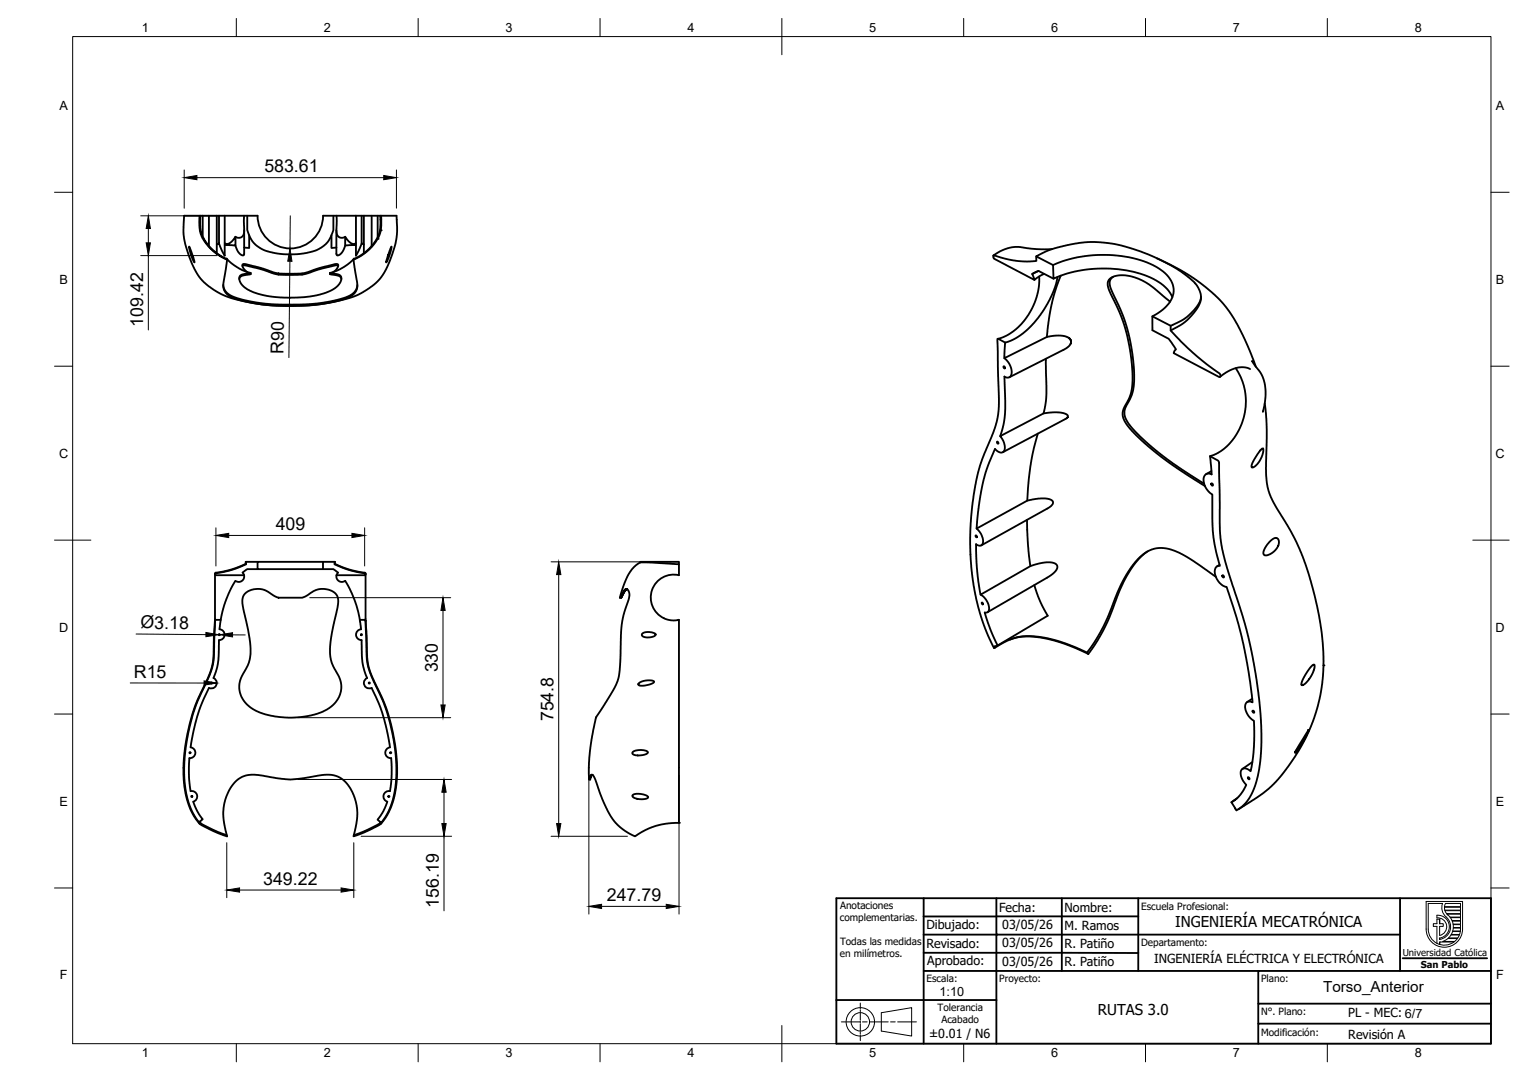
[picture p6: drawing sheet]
<svg xmlns="http://www.w3.org/2000/svg" width="420mm" height="297mm" viewBox="0 0 420 297" stroke-linecap="round" stroke-linejoin="round" font-family="sans-serif">
<!-- layer: Visible -->
<g fill="none" stroke="#000" stroke-width=".51">
<path d="M54.9 59.3h.2l.1 4.2 1.1 2.6 1.4 1.8 1.3 1.3 3.4 2.2-1.9-1-1.9-1.3-1.5-1.5-1.1-1.6-1-2.4zM54.9 59.3h-4.3l-.2 3.8 .2 2.4 1.3 4.7 1.6 3.8 1.7 2.7 2.6 2.3a25.3 25.3 0 0 0 12.2 4.4l6.2 .7 9-.1 6.4-.9 5.7-1.6 1.9-.8 2.4-1.5 1.7-1.3 1.2-1.3 2.1-3.4 1.8-4.9a19 19 0 0 0 .7-7.9l-.1-1.1h-11.1M55.1 59.3h.6M55.7 59.3h1.7M55.7 59.3v5.8M59.6 59.3h-2.2v8.4M59.6 59.3h.6v7.7l-.6 .2M59.6 59.3v10.3M60.2 59.3h1.6M61.8 59.3h9a9 9 0 0 0 9 9 9 9 0 0 0 9-9h9.1M61.8 59.3v11l-1.6-3.3M67.1 59.3v4.4l-.1 .8-.9 .8-.8 .1-.6-.3"/>
<path d="M68 59.3v4.1l.8 1.9 1.1 1.7 1.7 1.3 1.8 .8 3 .7 2.7 .2 3.3-.1 3.4-.7 1.9-.7 1.8-1.3 1.1-1.3 1-2.5 .1-4.1M92.5 59.3v4.2l.2 1 .8 .8 .8 .1 .6-.3M97.9 59.3v11l1.5-3.3v-7.7M100.1 59.3v10.3M102.2 59.3v8.4M103.8 59.3v6M104.6 59.3v2.5a10.6 10.6 0 0 1-5.2 8.3l-1.1 .7a1.1 1.1 0 0 0-1.1 .9l1.1 6.4-.2 1.5a6.2 6.2 0 0 1-4.4 2.9l-6.8 1.3-7.1 .3M104.8 59.3v3.2a11.3 11.3 0 0 1-6.2 8.2l-1.4 .7M52 67.8l.7 1.6 .8 2.8-1-2.1zM61.4 78.3l.3 1.3 .8 1 1.4 .9 2.3 .8 3.6 .8 3.4 .5 6.6 .2M61.8 66.9a1.67 1.67 0 0 0 2.3-.9l.6-.9v2.4l-2.9-.1M62.3 71.1l1.3 1.3 2 1.3 1.3 .7 2 .7-2.3 .4-.8 .6v.6l.3 1 .5 .7 1.2 1 1.9 1 3.1 .9 2.6 .4 3.7 .2 4.5-.2 2.8-.3 2.7-.7 2.5-1.1 1.6-1.4 .6-1.1 .1-.8-.3-.4-.4-.4-2.5-.4 1.8-.6 2-1 1.8-1.3 1.1-1.1"/>
<path d="M62.4 71.4l-1 6.7 .1 1.5 .7 1 .8 .7 2.7 1.2 2.9 .7 3.9 .6 7.3 .3v-.3l5.6-.2 4.3-.5 4.1-.9 2.5-1a3.4 3.4 0 0 0 2-2.9M66.7 73.2l.6-.2 3.2 .7 6.1 1.8M67.1 63.3v6.7l-.1 .2h-.5l-.7-.6-1.1-2.1M68 74.8l-1.1-1-.2-.7v-.4l.8-.1 3.7 .9 5.4 1.7M68.5 64.7v3.5l-1.4-.1M68.9 75.1v.3l-2.6 .6-.5 .8M76.6 75.2h6.5v.3l-5.9 .1-.6-.1zM90.7 75.1l.1 .3 2.5 .6 .6 .8M91.1 64.7v3.5l1.4-.1M91.7 74.8l1.1-1.2 .2-.5-.1-.4-.7-.1-3 .7-6.1 1.9M92.5 63.3v6.6l.2 .3 .6-.1 .6-.5 1-2.1M93 73.2l-.4-.2-.8 .1-8.7 2.4"/>
<path d="M97.9 66.9a1.69 1.69 0 0 1-2.4-.9l-.6-.9v2.4l3-.1M99.4 67l.7 .2M107.6 67.9l-.4 2.1-1 2.2zM284.9 70.5l.1 1.3-2.8 .1-4.5-.5-4.3-1.2-.3 .2 .4 .8 10.9 5.8-.6-1.6 1.8-.9 4.1 2.2M285.6 74.5l-1.8 .9M285.7 76v2.7l-.5 2.6-1 2.7-1.4 2.6-1.7 2.2-2.2 2.1-2.2 1.4-2.3 .9M287.1 75.3l-2.7 1.7M289.3 68.5h-4.1l-4.6-.5-1.8-.1-2.7 .7-2.9 1.6M289.6 72.9l.1 3.8a34.7 34.7 0 0 1 27.5 0 10.4 10.4 0 0 1 5.2 5.1M289.6 72.9a34.7 34.7 0 0 1 28.2 .4 8.1 8.1 0 0 1 4.9 6.8 8.7 8.7 0 0 1-5 6.5l-.8 .4v3.8l4.5 2.4 2 2.9-.7 1 12.7 6.6 .2-.5-.3-.5-5.7-4.3-4.9-4.6-2.8-2.9v-1.3M289.6 72.9l-4.7-2.4 4.3-2 6.3-1.5 4.2-.4 5.4 .3 3.1 .6 3.5 1 6.7 2.7 3.9 2 2.3 1.4 2.8 2.1 1.6 1.6 1.1 2.3v1.8l-1.2 2.2-3 3-4 2-5-2.6M290.7 76.2l-.5 2.5-1 2.6-1.7 3.2-2.1 3-2 2.3-2.2 2-2.5 1.6-2.3 .8"/>
<path d="M291.7 75.8l-1.4 3.6-1 3.7-.9 4.5-.5 5.1-11.7 5.8 .2-4.3M306.1 76.1l-.9 1v1.5l3.2 7.3 1.5 4.2 1.2 5.4 .7 5.4 .1 3.6-.3 2.6-.5 1.7-1.8 3.8-.1 1.3 .3 1.1 .7 1.4 1.5 1.8 5.3 5 5.6 4.3 8.5 5.5M318.1 71l5.6 2.8 4.5 2.7 4.8 3.7 3.1 3 2.4 3.1 2.5 4.3 2.6 5.7 1.7 4.5M276.2 98.5a4.4 4.4 0 0 1 1.7 5l-.9 .4-.8-.3 .2 10.2-.5 3.2-.9 3M276.4 94.2l-1.8-1-.3 .1 .4 16.3-.3 4.5-.9 3.8-3.3 8.1-.9 2.8-.9 3.8-1.1 6.5-.5 7 .1 7.7 .8 6.9 1.3 6.4 1.9 5.9 2.4 5.2 3.6-2 1.9-.7 2-.4 2.5-.2 3.2 .4 3.8 .8 4.6 1.6 4 1.8M287.6 98.7l.1 10.2-.8 4.8M287.9 92.7l2.5-.4 2.4 .2 1.4 .7 .3 1.1-.5 .8-1.2 .9-15.3 7.8M321.8 83l-5.8-4.7-2.2-1.3-1.7-.7-2.6-.6-2 .1-1.7 .5-.8 .5-.3 .6-.1 1 .3 1.2 3 6.4 1.5 4.1 1.1 5.1 .6 3.7 .3 4.2-.1 3.7-.7 2.6-1.7 3.1-.2 1.8 .5 1.4 1.3 2 5.1 4.9 6.3 5 9.4 6.1M330.2 81.6l-.1 1.3-.5 1.2-2 2.8-2.3 2-3.4 2M344.3 99.3l2.6 3.7 .9 2.5 .2 3.6-.7 4.2M285.4 119.3l-1.2 4.2-.8 4.5-.9 9.7M339.8 101.3l1.4 2.5 1.1 3.3 .3 3.6-.4 3.4-1.2 3.6-.9 1.7-1.5 2-2.8 2.6-1.4 .8-1.7 .7 .5 5a1.54 1.54 0 0 0-1.9 .2 1.54 1.54 0 0 0-.3 1.8 5.1 5.1 0 0 0 2.4 3.5v6.9l.2 4.2 .8 4.7 1 3.8a1.55 1.55 0 0 0-1.3 2.3 4.4 4.4 0 0 0 3.2 3.5l2.8 8.7 1.9 7.4 1.7 9.9 .7 5.8-.3-.2a1.33 1.33 0 0 0-1.5 .4 1.33 1.33 0 0 0-.2 1.6 5 5 0 0 0 2.4 3.3v7l-.4 4.4-.5 2.4a1.56 1.56 0 0 0-2.7 0 5.1 5.1 0 0 0 1.4 3.9l-.9 1.7-1 1.3-2.1 1.6 1.4 2.3 1.9-1.3 1.4-1.7 1.1-2.1 1.1-3.1 .7-3.2 .6-4.9 .1-4.9-.3-5.4-1.1-9.2-2.1-11.3-1.7-6.2-4.2-13.2-1.6-6.6-.5-4.2-.2-18.4-.3-.6-2.2-1.1"/>
<path d="M343.7 101.5a7.7 7.7 0 0 0-7.6 1.7l-.6 .4M347.8 110.9l.5 5.7-.2 12.5 .4 4.7 .6 2 .8 1.9 4.7 7.8 1.9 3.6 1.7 3.9 1.9 5.7 2.1 8 1.1 6.2 .6 6.3-.1 6.9-.8 5.3-1.5 5.8-2.2 5.2-3.1 5.5-3.2 4.6-3.3 3.7-3.5 2.7-5.7 3.7M274.2 121.5l.3 .2v.3l-.3-.2zM275.7 124.4l17.4-9.2 .5-.4v-.4l-.8-.6-1.5-.4h-1.9l-2.5 .3-11.9 6.3a3.8 3.8 0 0 1 .9 4.3 1.67 1.67 0 0 1-2.3-.8l-2 4.7-1.2 4-1.2 6.9-.7 6.3 14-7.7 2.9-.6h1.9l1.7 .4 .5 .3 .1 .5-.5 .8-.9 .6-18.4 10.3M333.1 133a.29 .29 0 0 1 .4 .2 .29 .29 0 0 1-.2 .3zM333.1 129.6l-1.5 .8M346.9 123.5l.4-.2 .1 .7-.8 2.4-1.3 1.7-1.1 .5v-.7l.5-1.3zM59.1 158v12.7M66.7 157.5l.4 .7M67.1 158.2v.9l-.4 .5-.5 .4h-.7a.78 .78 0 0 0-.9-.1 .78 .78 0 0 0-.4 .8l-1.3 2.4-1.3 3.7-.9 3.3-.3 3a1.49 1.49 0 0 1 1.4 1.5 1.49 1.49 0 0 1-1.6 1.4l-.3 6.7-1.2 3.8a1.49 1.49 0 0 1 .8 2 1.49 1.49 0 0 1-2 .7M67.6 155.1v.1M67.6 155.1l-4.1 1.6-4.1 .8-.3 .4"/>
<path d="M67.6 154.5v.6M67.6 154.5v.7l-2.2 1-2.3 .7-3.8 .8-.2 .2 .2 .3h7.8M67.6 154.5h3.2M70.8 156.5h-2.8l-1.3 1M88.8 154.5h-18v2h18v-2h3.2M88.8 156.5h2.9l.5 .4a.76 .76 0 0 1 .6 .5 .76 .76 0 0 1-.2 .8M92 154.5v.7l2.3 1 2.3 .7 3.8 .8 .1 .2-.1 .3h-7.9M92 154.5h.1M92.1 155.1l-.1 .1M92.1 155.1l4 1.6 4.2 .8 .2 .4M92.1 154.5v.6M92.5 158.2l.1 .9 .3 .5 .6 .4h.6a.78 .78 0 0 1 .9-.1 .78 .78 0 0 1 .5 .8l2 4.4 1.5 5.4"/>
<path d="M100.5 158v12.5l.7 11.9 1 3.3 3.1 6.8 1.6 4.4a44.7 44.7 0 0 1 1.5 22.1l-1.5 4.4-2.2 3.2M176.1 154.7l-1.9 1.4-1.4 1.9-1.4 3.3-.9 3.1M176.1 154.7v-.2h10.6v3.7a6.3 6.3 0 0 0-7.4 4 6.3 6.3 0 0 0 3.2 7.8M176.1 154.7l10.6 .5M268.2 147.3l.4 .1v.4zM268.5 145.4a4.2 4.2 0 0 1 1.6 4.3 1.12 1.12 0 0 1-1.7 0l.2 6.6 1 7.3 13.7-7.9M282.4 143l.3 7.3 .6 5.4 3.4-.9 2.3-.1 1.4 .5 .3 .6v.5l-.6 .9-1.6 1.3-17 9.9M315.5 151.7l-1.6 1.3-1.3 1.4-2.8 4.1-2 4-3.9 9.8-2.2 4-2.4 3.6M334.3 158.7l-7-4.9-4.4-2.3-1.9-.6-2.1-.2-1.7 .3-1.8 .7-1.9 1.5-1.4 1.4-2.7 4-2 3.9-3.4 8.7-2.7 4.9-2.4 3.4 .4 .4M335.3 155.3l-.7 .5M336.1 158.3a.28 .28 0 0 1 .4 .1 .28 .28 0 0 1-.2 .4zM349.1 149l1.1-.9 .9-.1 .5 .7-.1 1.3-.8 1.3-.9 .8-1.3 .6h-.8l-.3-.5 .1-.7 .6-1.3z"/>
<path d="M59.1 170.7l-.3 8a19.8 19.8 0 0 1-3 10.7l-1.8 4-1.3 3.5a44.7 44.7 0 0 0-1.5 22.1l1.3 3.9 1.3 2.3 1.1 1.4M59.1 170.8h.1M60.7 170.5h-1.4l-.2 .2-.3 9.8-.3 2.3-.9 3-3.6 8-1.7 5.3a40.8 40.8 0 0 0-.7 20.8l1.4 3.7 1.9 2.7M67.4 163.3l1.6-1 2.3-.3 1.7 .4 2.3 1.4a4.2 4.2 0 0 0 3.3 .6h2.5a5.6 5.6 0 0 0 4.9-1.7l2.1-.7 2.1 .1 1.9 1 .8 1.3v1.9l-1.8 8.9-.4 4.5 .5 2.7 2 3.7 .5 1.6 .2 1.6-.6 2.3-1 1.6-1.8 1.6-2.1 1.1-2.9 .9-3.8 .5h-3.2l-4-.4-3.1-1a7.5 7.5 0 0 1-5.4-8.4l.5-1.5 1.9-3.7 .5-2.7-.3-3.9-1.9-9.8 .1-1.8zM98.9 170.5l.4 2.6a1.49 1.49 0 0 0-1.4 1.5 1.49 1.49 0 0 0 1.5 1.4M98.9 170.5h1.5l.1 .2M99.4 176.1l.1 4a16.1 16.1 0 0 0 1.4 6.4 1.49 1.49 0 0 0-.7 2 1.49 1.49 0 0 0 2 .7M100.5 170.7l.3 9.4 .3 2.6 1.2 3.6 2.8 6.1 1.4 3.8 1.5 6 .9 6.3 .1 5-.7 5.4-1.4 4.1-2.1 3.3-1-.9 1.7-2.4 1-2.5M100.5 170.8h.1M170.8 164.4l1-1.8 .6-.6-.7 .7-.8 1.7h-.4l.9-1.7 .6-.7h.5l.4 .7 .2 1.1-1.6 5.3-.6 2.8-.3 10.2-.4 3.9-.4 1.4-1.2 2.4-4.7 7.5-1.7 9.1-.3 3.4 .1 4.6M176.6 174.3l.7-.4 1.2-.1 1.3 .3 .5 .4-.5 .5-1.8 .3-1.3-.3-.2-.3zM182.5 170l2 .6 2.2-.1v55.8l-3.5 .2-2.6 .6-2.8 1-2.7 1.6a.77 .77 0 0 1-1.2 0l-3.1-2-2-1.9-1-1.6-1.4-2.6-2.8-7.3-.6-1.1-.4-.1-.2 .2-.4 1.1h.3l.2-.9 .4-.4-.4 .5-.2 .8"/>
<path d="M270 165.7l.3 .2v.4l-.3-.2zM274.3 177.5l-.9 .3 .2 .3M277.7 175.9l2-.6 2.1-.2h2.5l3.1 .5 5.2 1.4 6.7 2.9M284.4 160.9l1.6 4.4 2.1 4-13.8 8.2-1.9-4.1-1.6-5a1.02 1.02 0 0 0 1.1-.3 1.02 1.02 0 0 0 0-1.2 4.8 4.8 0 0 0-2.3-3.3M57.4 189.2l-1.9 4.2-1.2 3.5-1 3.6-.9 5a1.5 1.5 0 0 1 1.3 1.7 1.5 1.5 0 0 1-1.6 1.3M102.2 189.2l2 4.4 .9 2.4 1.2 4.7 .9 4.8a1.5 1.5 0 0 0-1.3 1.7 1.5 1.5 0 0 0 1.7 1.3l.1 5.1-.5 4a1.49 1.49 0 0 0-1.7 1.1 1.49 1.49 0 0 0 1 1.8M175.6 188l.7-.5 1.2-.3 1.6-.1 .8 .4-.7 .6-1.8 .4-1.4 .1-.4-.2zM344.3 192.2l-1.4 .9M344.4 195.5h.2a.32 .32 0 0 1 .3 .2 .32 .32 0 0 1-.2 .3zM360.6 183.2l.6-.4 .3 .2-.1 1.1-.7 1.5-1.5 2.2-1.2 .7-.1-.8 .7-1.5zM52.1 208.5l-.1 5.1 .4 4M52.4 217.6a1.49 1.49 0 0 1 1.8 1.1 1.49 1.49 0 0 1-1.1 1.8"/>
<path d="M173.9 206.9l1-.5 1.5-.1 1.2 .2 .6 .5-.9 .5-2 .3-1.3-.4zM174 218.6l1-.3 1.4 .1 1.4 .4 .4 .5-.8 .4h-2l-1.2-.4-.3-.3zM340.1 219.6l-1.5 1M343.1 213.8h.2a.27 .27 0 0 1 .3 .2 .27 .27 0 0 1-.3 .3zM344.4 209.6l-2.8 1.9M359.8 200.8l-.4 1.2-1.4 2.5-1.9 2.5zM53.1 220.5l1.1 2.6 1.5 2.2-.8 .7 .2 .1-.3 .2 .1 .3 3.7 2 3.8 1.4-.7-3.1-.3-2.4 .1-2.4 .3-1.8 .8-2 1.1-2 1.2-1.5 1.5-1.1 1.3-.4 2.2-.2 9.9 1.3 3.9-.4 4.9-.8 2.5-.1 1.8 .5 1.7 1.1 1.7 2.1 1.1 2.2 .7 2.5 .2 2.6-.3 2.6-.8 3.3 4.6-1.8 2.5-1.3 .5-.4v-.2M55 226.2l.8 .6 2.6 1.3 4 1.6M104.6 226.2l-.7 .6-2.7 1.3-3.9 1.6M339.7 222.3l-.1 .1"/>
<circle cx="276.2" cy="101" r=".26"/>
<circle cx="60.3" cy="174.6" r=".16"/>
<circle cx="99.4" cy="174.6" r=".16"/>
<circle cx="58.1" cy="187.9" r=".16"/>
<circle cx="101.5" cy="187.9" r=".16"/>
<circle cx="52.2" cy="207" r=".16"/>
<circle cx="52.7" cy="219.1" r=".16"/>
<circle cx="106.9" cy="219.1" r=".16"/>
<circle cx="107.4" cy="207" r=".16"/>
</g>
<g fill="#000">
<circle cx="55.7" cy="65.5" r=".25"/>
<circle cx="103.8" cy="65.7" r=".25"/>
<circle cx="104.7" cy="63.3" r=".25"/>
<circle cx="363.9" cy="183" r=".25"/>
<circle cx="186.7" cy="226.3" r=".25"/>
</g>
<!-- layer: BORDER -->
<g fill="none" stroke="#000" stroke-width=".27">
<path d="M20 10.1h390v276.9h-390zM65 5.1v5M115 5.1v5M165 5.1v5M215 5.1v10M265 5.1v5M315 5.1v5M365 5.1v5M15 52.9h5M410 52.9h5M15 100.7h5M410 100.7h5"/>
<path d="M15 148.6h10M405 148.6h10M15 196.4h5M410 196.4h5M15 244.2h5M410 244.2h5M65 287v5M115 287v5M165 287v5M215 282.1v9.9M265 287v5M315 287v5"/>
<path d="M365 287v5"/>
</g>
<!-- layer: Title (ISO) -->
<g fill="none" stroke="#000" stroke-width=".51">
<path d="M230 247h180v40h-180zM254 252.1v14.9h20v-9.9h-20M254 252.1h20M254 247v5.1M274 252h39M274 252.1v5h111M274 247v5.1M292 247v20M313 247v20M385 247v20M230 275h44M254 262.1h59"/>
<path d="M254 267v20M346 267h-72v20M385.7 263.6h23.2M410 276h-64v5.5M410 267h-64v9M409.9 281.5h-63.9v5.5"/>
</g>
<circle cx="274" cy="257.1" r=".25" fill="#000"/>
<g fill="none" stroke="#000" stroke-width=".27">
<path d="M236.6 275.9v1.6M236.6 277.7v.5M236.6 278.5v2.1M242.3 278.5l8.4-1.4v7.9l-8.4-1.4zM231.4 281.1h5.1M236.6 280.8v.5M236.6 281.6v2M236.6 283.9v.5M236.6 284.6v1.6M237.2 281.1h1.2M239.1 281.1h5.1M244.9 281.1h1.3"/>
<path d="M246.8 281.1h5.2"/>
<circle cx="236.6" cy="281" r="3.9"/>
<circle cx="236.6" cy="281" r="2.53"/>
</g>
<!-- layer: TITLEBLOCK -->
<g fill="none" stroke="#000" stroke-width=".27">
<path d="M392.2 247.9h10v7.6a5 5 0 0 1-5 5 5 5 0 0 1-5-5zM395.1 252.5v-.8a3.2 3.2 0 0 1 3.4 2.8 3.2 3.2 0 0 1-2.6 3.5M395.1 252.5a2.44 2.44 0 0 1 2.7 2 2.44 2.44 0 0 1-1.9 2.8M395.9 257.3v-2.5h1v-.8h-1v-1.2h-.8v1.2h-1v.8h1v4.7M395.9 259.1v.7M396.7 258.9l1.4-.8h2.7l-.8 .8zM397.2 249.5h4.4v.8h-4.3zM397.2 249.4l.3-.9h4.1v.9h-4.4M397.3 250.5l.5 .8h3.8v-.8h-4.3M397.6 252.2a3.5 3.5 0 0 1 1.2 3.7 3.5 3.5 0 0 1-2.9 2.5v-.4M397.6 252.2l-1-1.4-.1-1.2 .2-1.1h-4v7a4.4 4.4 0 0 0 2.5 4 4.4 4.4 0 0 0 4.6-.4h-3.9M397.9 251.4h3.7v.8h-2.9l-.6-.6"/>
<path d="M398.8 252.4h2.8v.8h-2.3zM399 257.2h2.3l-.4 .8h-2.6zM399.3 253.3l2.3 .1v.8l-2-.1zM399.4 256.2h2.1l-.2 .8h-2.2zM399.6 254.3h2v.8h-2zM401.6 256.1v-.8h-2l-.1 .8h2.1"/>
</g>
<path d="M395.9 252.8v1.2M395.9 258v.4M395.9 259.1v.7M397.9 251.4l.2 .2" fill="none" stroke="#000" stroke-width=".36"/>
<!-- layer: FD_Dimensions -->
<g fill="none" stroke="#000" stroke-width=".27">
<path d="M38.7 59.4h21M50.7 46.7v10.6M54.1 48.9h51.4M79.8 59.4l-.1 9M109 46.7v10.6M38.7 70.3h21M40.8 62.9v3.9M40.8 70.3v20.4M79.7 71.8l-.3 26.5M59.4 145.2v10.5M62.9 147.3h33.9M100.3 145.2v10.5"/>
<path d="M151.5 154.5h33.1M153.6 158v68.5M37.4 174.4l19.2 .1M60.1 174.6h.4M63.9 174.6h3.5M85.2 164.4h38.7M121.8 167.9v26M35.8 187.8l20.3 .1M81.9 197.4h42M81.9 214.4h42.3M122.1 217.9v8.6M161.9 213.2v38.2"/>
<path d="M186.7 213.2v38.2M62.4 231.8v15.1M97.3 231.8v15.1M99.3 230h24.9M122.1 230v20.5M151.5 230h21M65.9 244.8h27.9M165.4 249.3h17.8"/>
</g>
<g fill="#000" stroke="#000" stroke-width=".27">
<path d="M50.7 48.9l3.4-.6v1.1zM105.5 48.3l3.5 .6-3.5 .5zM40.8 59.4l.6 3.5h-1.2zM40.2 66.8h1.2l-.6 3.5zM79.7 68.4l.6 3.5-1.2-.1zM59.4 147.3l3.5-.6v1.2zM96.8 146.7l3.5 .6-3.5 .6zM153.6 154.5l.6 3.5h-1.1zM56.6 174l3.5 .6-3.5 .5zM60.5 174.6l3.4-.6v1.2zM121.8 164.4l.6 3.5h-1.2zM56.1 187.3l3.5 .6-3.5 .5z"/>
<path d="M121.2 193.9h1.2l-.6 3.5zM122.1 214.4l.6 3.5h-1.2zM121.5 226.5h1.2l-.6 3.5zM153.1 226.5h1.1l-.6 3.5zM62.4 244.8l3.5-.6v1.2zM93.8 244.2l3.5 .6-3.5 .6zM161.9 249.3l3.5-.6v1.2zM183.2 248.7l3.5 .6-3.5 .6z"/>
</g>
<g font-size="4.9">
<text x="72.7" y="47.4">583.61</text>
<text x="39.3" y="89.9" transform="rotate(-90 39.3 89.9)">109.42</text>
<text x="78" y="97.3" transform="rotate(-89 78 97.3)">R90</text>
<text x="75.8" y="145.8">409</text>
<text x="38.6" y="172.9">Ø3.18</text>
<text x="120.4" y="185" transform="rotate(-90 120.4 185)">330</text>
<text x="36.8" y="186.4">R15</text>
<text x="152.2" y="198.4" transform="rotate(-90 152.2 198.4)">754.8</text>
<text x="72.4" y="243.3">349.22</text>
<text x="120.6" y="249.6" transform="rotate(-90 120.6 249.6)">156.19</text>
<text x="166.9" y="247.8">247.79</text>
</g>
<text font-size="4.2" x="363.8" y="272.7">Torso_Anterior</text>
<g font-size="4.1">
<text x="323.2" y="255.1">INGENIERÍA MECATRÓNICA</text>
<text x="301.9" y="279.1">RUTAS 3.0</text>
</g>
<g font-size="3.5">
<text x="39" y="8.8">1</text>
<text x="89" y="8.8">2</text>
<text x="139" y="8.8">3</text>
<text x="189" y="8.8">4</text>
<text x="239" y="8.8">5</text>
<text x="289" y="8.8">6</text>
<text x="339" y="8.8">7</text>
<text x="389" y="8.8">8</text>
<text x="16.3" y="30.2">A</text>
<text x="411.3" y="30.2">A</text>
<text x="16.3" y="78">B</text>
<text x="411.3" y="78">B</text>
<text x="16.2" y="125.9">C</text>
<text x="411.2" y="125.9">C</text>
<text x="16.2" y="173.7">D</text>
<text x="411.2" y="173.7">D</text>
<text x="16.3" y="221.6">E</text>
<text x="411.3" y="221.6">E</text>
<text x="16.4" y="269.4">F</text>
<text x="411.4" y="269.4">F</text>
<text x="258.3" y="273.9">1:10</text>
<text x="39" y="290.8">1</text>
<text x="89" y="290.8">2</text>
<text x="139" y="290.8">3</text>
<text x="189" y="290.8">4</text>
<text x="239" y="290.8">5</text>
<text x="289" y="290.8">6</text>
<text x="339" y="290.8">7</text>
<text x="389" y="290.8">8</text>
</g>
<g font-size="3.4">
<text x="274.7" y="250.8">Fecha:</text>
<text x="292.7" y="250.8">Nombre:</text>
<text x="254.7" y="255.5">Dibujado:</text>
<text x="275.6" y="255.6">03/05/26</text>
<text x="292.7" y="255.9">M. Ramos</text>
<text x="254.7" y="260.8">Revisado:</text>
<text x="275.6" y="260.6">03/05/26</text>
<text x="292.7" y="260.8">R. Patiño</text>
<text x="255" y="265.5">Aprobado:</text>
<text x="275.6" y="265.6">03/05/26</text>
<text x="292.7" y="265.8">R. Patiño</text>
<text x="317.4" y="264.7">INGENIERÍA ELÉCTRICA Y ELECTRÓNICA</text>
<text x="370.7" y="279.8">PL - MEC: 6/7</text>
<text x="255.5" y="285.5">±0.01 / N6</text>
<text x="370.7" y="285.7">Revisión A</text>
</g>
<g font-size="2.8">
<text x="231" y="250.1">Anotaciones</text>
<text x="313.8" y="250.2">Escuela Profesional:</text>
<text x="230.9" y="253.4">complementarias.</text>
<text x="230.9" y="263.2">en milímetros.</text>
<text x="231" y="259.9">Todas las medidas</text>
<text x="313.8" y="260.1">Departamento:</text>
<text x="254.8" y="270.1">Escala:</text>
<text x="274.8" y="270.1">Proyecto:</text>
<text x="346.8" y="270.1">Plano:</text>
<text x="257.8" y="278.1">Tolerancia</text>
<text x="258.8" y="281.4">Acabado</text>
<text x="346.8" y="279.1">N°. Plano:</text>
<text x="346.8" y="284.8">Modificación:</text>
</g>
<g font-size="2.6">
<text x="385.7" y="263">Universidad Católica</text>
<text x="390.7" y="266.2">San Pablo</text>
</g>
</svg>
